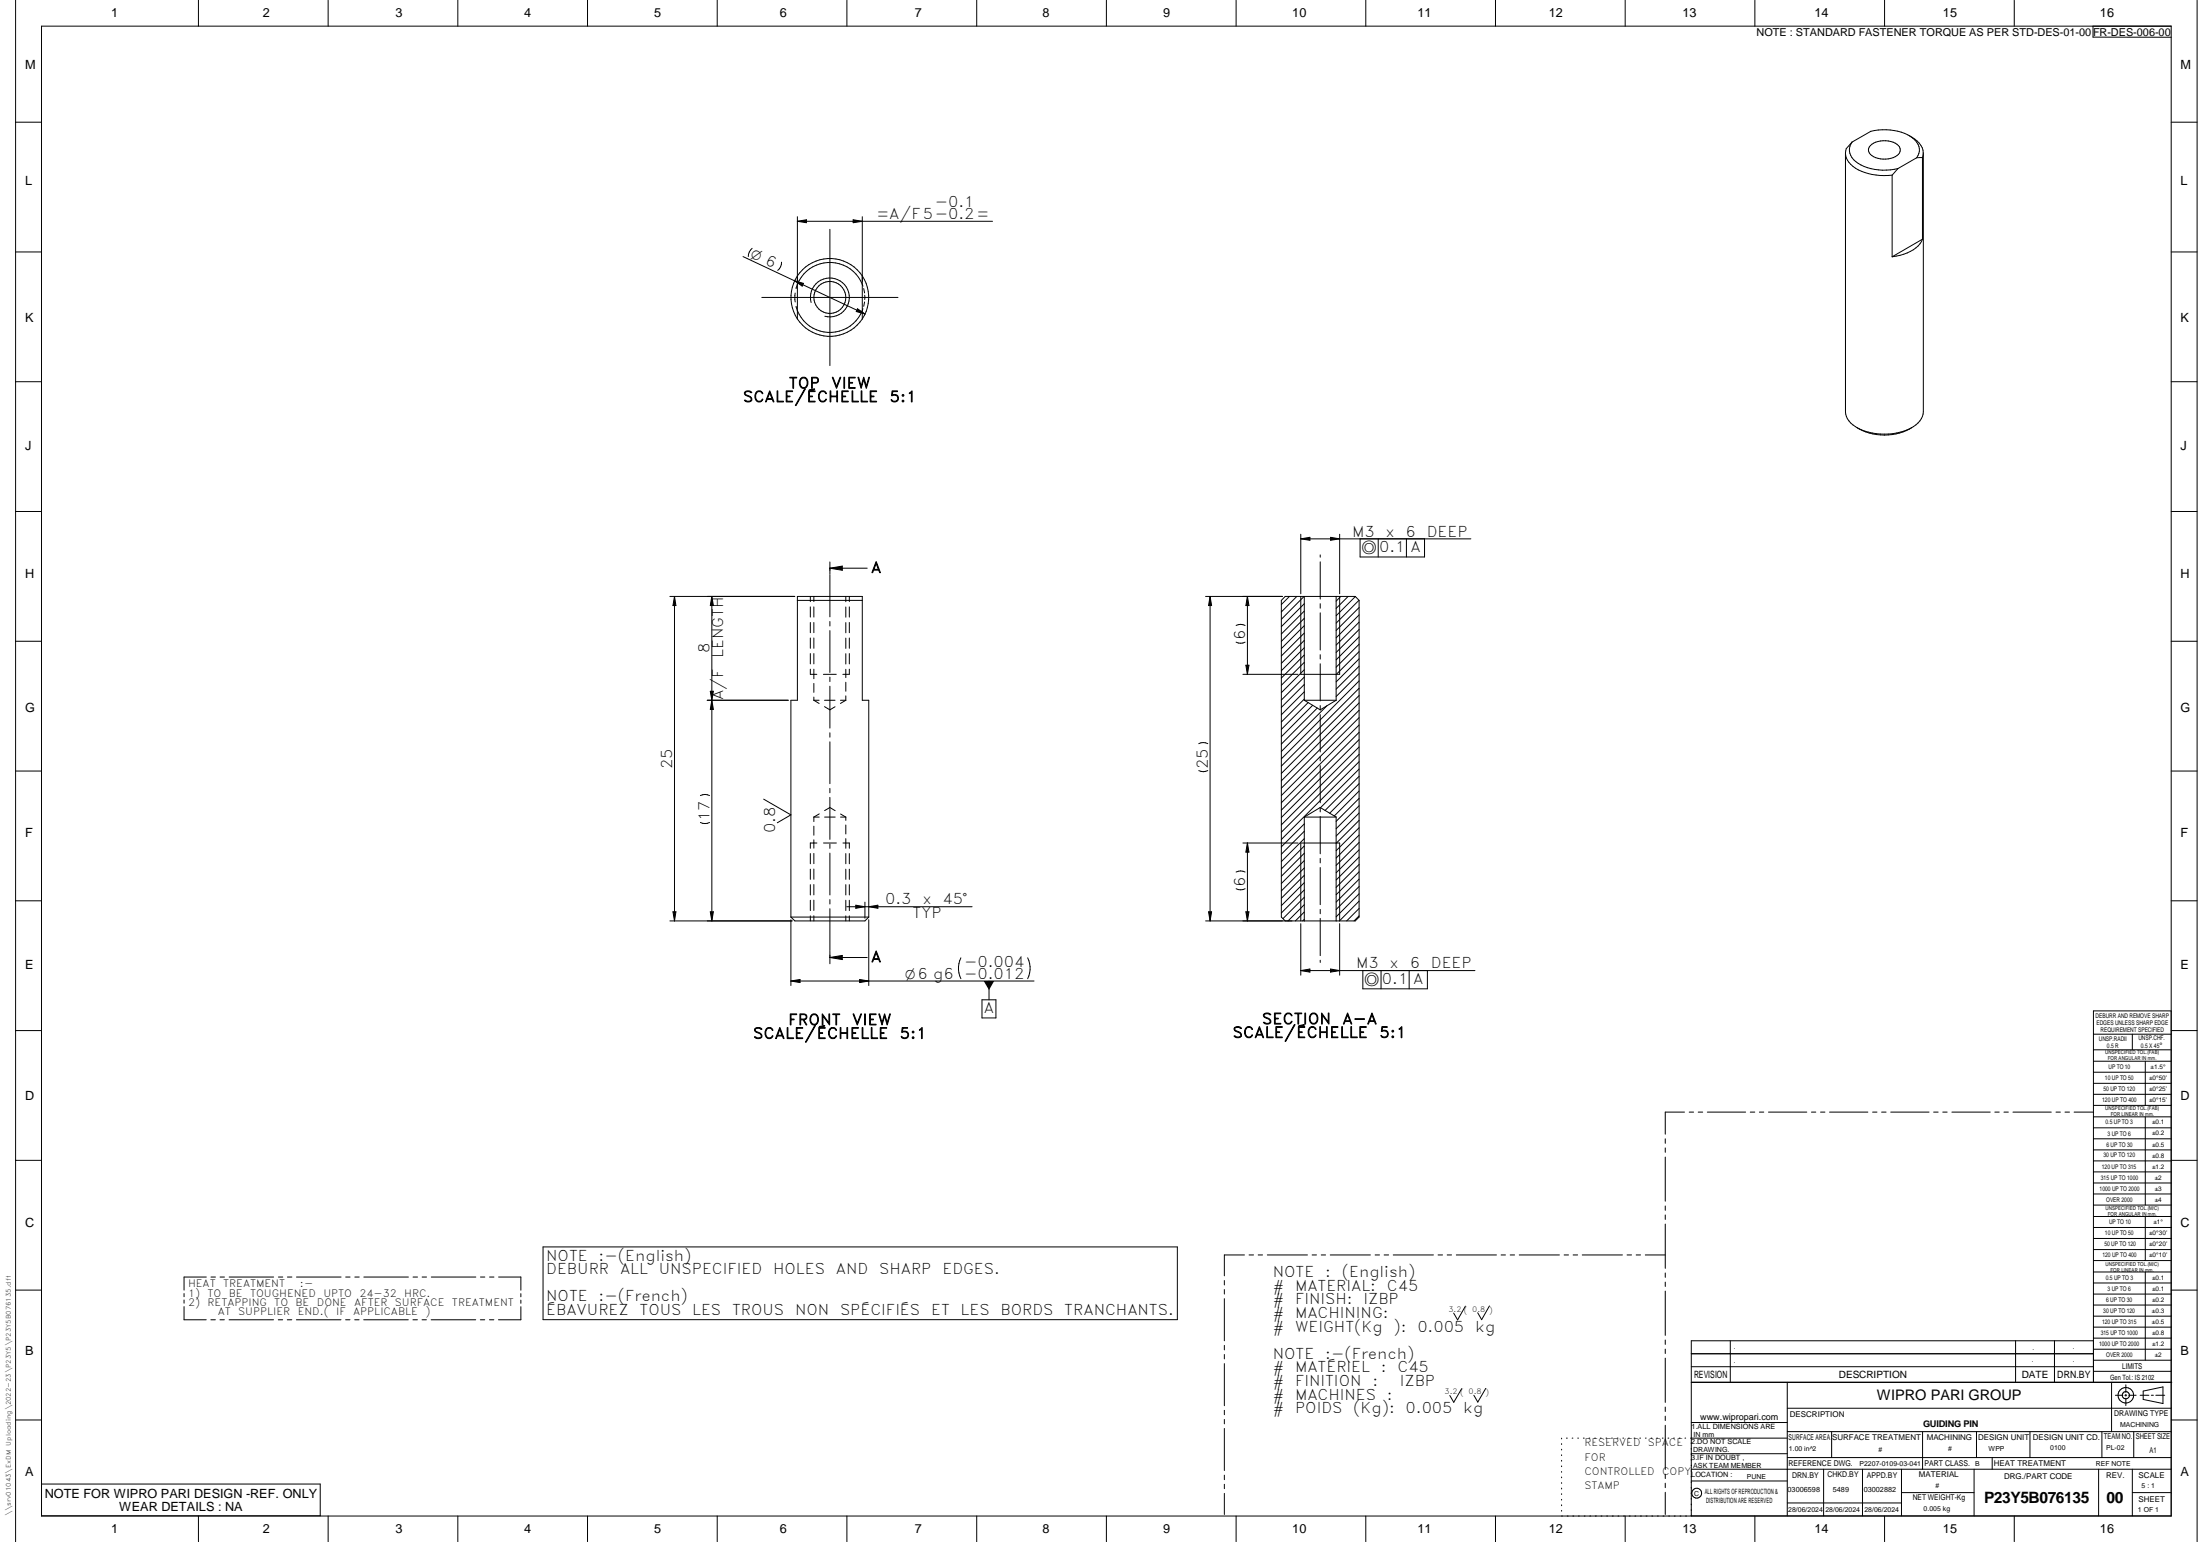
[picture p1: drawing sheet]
<svg xmlns="http://www.w3.org/2000/svg" width="848mm" height="594mm" viewBox="0 0 848 594" stroke-linecap="round" stroke-linejoin="round" font-family="sans-serif">
<g fill="none" stroke="#000" stroke-width=".39">
<path d="M6 .1v593.9M16 10.1h821v574h-821zM76.5 .1v10M126.5 .1v10M176.5 .1v10M226.5 .1v10M276.5 .1v10M326.5 .1v10M376.5 .1v10M426.5 .1v10M476.5 .1v10M526.5 .1v10"/>
<path d="M576.5 .1v10M626.5 .1v10M676.5 .1v10M726.5 .1v10M776.5 .1v10M806.8 10.1v4.2l30.2 .1M847 .1v593.9M6 47.1h10M711.4 59v99.6a7.9 7.9 0 0 0 5 6.5 23 23 0 0 0 22.1-1.4l.9-.8a6.5 6.5 0 0 0 2-4.3v-99.6M714 54.7a5.5 5.5 0 0 0 2.3 8.2 20.5 20.5 0 0 0 15.3 2M714 54.7l7.2-4.1a19.6 19.6 0 0 1 18.7 4.6 5.3 5.3 0 0 1 1.2 5.5M714 54.7l-2.3 2.6a6.4 6.4 0 0 0 3.6 7.5 22.5 22.5 0 0 0 14.1 2.7"/>
<path d="M721 56.1a8.5 8.5 0 0 1 11.2 .5 3 3 0 0 1-2.4 4.1 8.5 8.5 0 0 1-9.2-1.8 2.2 2.2 0 0 1 .4-2.8zM736.5 52.6a5.5 5.5 0 0 1 2.3 8.2M837 47.1h10M729.4 67.5v31.4M731.6 64.9l-2.2 2.6M738.8 60.8l-7.2 4.1M741.1 60.7l-2.3 .1M741.1 60.7v31.5M6 97.1h10M286.4 98.8l47.1 22.2M289.9 95.7a4.1 4.1 0 0 0-1.4 3.1M307.4 83.5v39.4"/>
<path d="M307.4 85.3l3.5-.6v1.1zM307.4 85.3h75.2M319.9 88.3v52.5M328.9 84.7l3.5 .6-3.5 .5zM332.4 83.5v39.4M741.1 92.2a12.5 12.5 0 0 1-10.2 6.5l-1.5 .2M741.1 92.2l-11.7 6.7M837 97.1h10M293.7 114.6h52.5M301.3 101a4 4 0 0 1-1.5 3.2M306.3 108.2l3.5 1-.6 1zM306.5 112.9v3.4"/>
<path d="M306.9 118.1a13.5 13.5 0 0 0 12.6 10 13.5 13.5 0 0 0 13.2-9.2M312.7 116.5a7.5 7.5 0 0 1 6.6-9.4 7.5 7.5 0 0 1 8.1 8.2 7.5 7.5 0 0 1-9.4 6.5M330.5 119l3 2-3.4-1zM332.7 110.3a13.5 13.5 0 0 0-13.3-9.2 13.5 13.5 0 0 0-12.5 10.1M333 111.2l.3 1.7M333.3 116.3l-.3 1.7M333.3 113.7v1.7M307.4 122.9a15 15 0 0 1 12.5-23.3 15 15 0 0 1 12.5 23.3M332.4 122.9a15 15 0 0 1-25 0M6 147.1h10M837 147.1h10M737 164.7a20.7 20.7 0 0 1-21.2 0"/>
<path d="M6 197.1h10M837 197.1h10M319.9 216.5v4.8M319.9 218.9h14.4M319.9 218.9l4.8-.8v1.6zM501.4 205.8v23M501.4 207.6l3.6-.6v1.2zM501.4 207.6h65.6M508.9 213.8v.9M508.9 216.5v14.3M512.9 207l3.5 .6-3.5 .6zM516.4 205.8v23"/>
<path d="M524.3 207.6v7h24.8v-7M531.3 207.6v7M542.2 207.6v7M258.2 229.8h48.2M260 229.8l.6 3.5h-1.2zM260 229.8v125M274.4 229.8l.6 3.5h-1.2zM274.4 229.8v125M307.4 231.3h25M312.4 229.8v2M312.4 233.8v3.9M312.4 239.8v4"/>
<path d="M313.7 229.8v2M313.7 233.8v3.9M313.7 239.8v4M319.9 221.5v16.2M319.9 239.4v1.8M326.1 229.8v2M326.1 233.8v4M326.1 239.9v3.9M327.4 229.8v2M327.4 233.8v3.9M327.4 239.8v4M464.7 229.8h29.7"/>
<path d="M466.5 229.8l.6 3.5h-1.2zM466.5 229.8v125M480.9 229.8v30M480.9 229.8l.6 3.5h-1.2zM497.1 229.8l-3.2 3.1M499.9 229.8l-6 6M501.4 229.8v30h15v-30M502.7 229.8l-8.8 8.8M502.8 229.8v40M502.8 232.6l-8.9 8.8M502.8 235.4l-8.9 8.9M502.8 238.2l-8.9 8.9"/>
<path d="M508.9 232.6v1.7M508.9 236.1v14.3M515.1 229.8v40M516.8 229.8l-1.7 1.8M519.7 229.8l-4.6 4.6M522.5 229.8l-7.4 7.4M523.9 231.3l-8.8 8.8M523.9 231.3v122l-1.5 1.5h-57.7M523.9 231.3l-1.5-1.5h-27l-1.5 1.5v122l1.5 1.5M523.9 234.1l-8.8 8.8M523.9 236.9l-8.8 8.8M523.9 239.7l-8.8 8.8"/>
<path d="M6 247.1h10M312.4 245.8v4M312.4 251.8v4M312.4 257.8v2h2.5M313.7 245.8v4M313.7 251.8v4M313.7 257.8v3.7M317.4 259.8h5M319.9 243v16.1M326.1 245.8v4M326.1 251.8v4M326.1 257.9v3.2"/>
<path d="M327.4 245.8v4M327.4 251.8v4M327.4 257.8v2h-2.5M479.1 259.8h21.3M480 241a3.8 3.8 0 0 0-3.5 0M480 247.4a3.8 3.8 0 0 1-3.5 0M480.3 256.3h1.2l-.6 3.5zM502.8 241l-8.9 8.9M502.8 243.9l-8.9 8.8M502.8 246.7l-8.9 8.9M502.8 249.6l-8.9 8.8M502.8 252.3l-8.9 8.9"/>
<path d="M502.8 255.2l-8.9 8.8M502.8 258l-8.9 8.9M508.9 252.2v1.7M508.9 255.7v14.3M523.9 242.5l-8.8 8.9M523.9 245.4l-8.8 8.8M523.9 248.2l-8.8 8.8M523.9 251l-8.8 8.9M523.9 253.8l-8.8 8.9M523.9 256.7l-8.8 8.8M523.9 259.5l-8.8 8.9M837 247.1h10"/>
<path d="M272.6 269.8h31.3M273.8 266.3h1.2l-.6 3.5zM274.4 269.8l.6 3.5h-1.2zM313.7 269.8h2.1M313.7 269.8l2.1 1.2M313.7 263.3v3.4M313.7 268.6v1.2M317.8 269.8h4.1M317.8 272.2l2.1 1.3 2-1.2M319.9 260.9v1.7M319.9 264.4v16.1M324 269.8h2.1"/>
<path d="M326.1 269.8l-2.1 1.2M326.1 262.8v3.5M326.1 268.1v1.7M502.8 269.8h12.3M502.8 269.8l6.1 3.7 6.2-3.7M502.8 260.9l-8.9 8.8M502.8 263.7l-8.9 8.8M502.8 266.5l-8.9 8.9M502.8 269.3l-8.9 8.9M504.3 270.7l-10.4 10.3M506 271.7l-12.1 12.1M507.8 272.8l-13.9 13.9"/>
<path d="M508.9 271.8v1.8M508.9 275.3v14.4M511.5 271.9l-17.6 17.6M523.9 262.3l-30 30.1M523.9 265.2l-30 29.9M523.9 268l-30 30M523.9 270.8l-30 30M523.9 273.6l-30 30.1M523.9 276.5l-30 30M523.9 279.3l-30 30M6 297.1h10M319.9 282.3v1.7"/>
<path d="M319.9 285.8v16.1M465.6 286.5a3.8 3.8 0 0 0-3.5 0M465.6 296.9a3.8 3.8 0 0 1-3.5 0M508.9 291.5v1.7M508.9 295v14.3M523.9 296.3l-14.8 14.8M523.9 282.2l-30 29.9M523.9 284.9l-30 30.1M523.9 287.8l-30 30M523.9 290.6l-30 30M523.9 293.5l-30 29.9M523.9 299.1l-13.1 13.2"/>
<path d="M837 297.1h10M273.5 306.5a3.9 3.9 0 0 0-3.5 0M273.5 316.9a3.9 3.9 0 0 1-3.5 0M294.4 307.9l10.5 6-5.3 3.1M313.7 314.8v1.7M313.7 318.3v3.5M313.7 314.8h2.1M315.8 313.6l-2.1 1.2M317.9 312.3l2-1.2 2 1.2M317.9 314.8h4M319.9 303.7v1.7M319.9 307.2v16.2"/>
<path d="M324 314.8h2.1M324 313.6l2.1 1.2M326.1 314.8v1.3M326.1 317.8v3.5M502.8 314.8h12.3M502.8 314.8v40M502.8 317.4l-8.9 8.9M508.9 311.1l-6.1 3.7M508.9 311.1v1.7M508.9 314.6v14.3M508.9 311.1l6.2 3.7M515.1 314.8v40"/>
<path d="M523.9 304.8l-9.5 9.6M523.9 307.6l-8.8 8.8M523.9 310.4l-8.8 8.9M523.9 313.2l-8.8 8.9M523.9 316.1l-8.8 8.8M523.9 318.9l-8.8 8.8M523.9 301.9l-11.3 11.4M312.4 328.8v4M312.4 334.9v3.9M313.7 323.6v3.2M313.7 328.8v3.9M313.7 334.8v4"/>
<path d="M314.9 324.8h-2.5v2M317.5 324.8h4.9M319.9 325.2v1.7M319.9 328.7v16.1M325 324.8h2.4v2M326.1 323.1v3.7M326.1 328.8v4M326.1 334.9v3.9M327.4 328.8v4M327.4 334.9v3.9M479.1 324.8h21.3M480 336a3.8 3.8 0 0 0-3.5 0"/>
<path d="M480.9 324.8v30M480.9 324.8l.6 3.5h-1.2zM502.8 320.3l-8.9 8.8M502.8 323.1l-8.9 8.8M502.8 325.9l-8.9 8.9M502.8 328.7l-8.9 8.9M502.8 331.6l-8.9 8.8M502.8 334.4l-8.9 8.8M502.8 337.2l-8.9 8.9M508.9 330.7v1.7M508.9 334.2v14.3M523.9 321.7l-8.8 8.9"/>
<path d="M523.9 324.6l-8.8 8.8M523.9 327.4l-8.8 8.9M523.9 330.2l-8.8 8.8M523.9 333l-8.8 8.9M523.9 335.9l-8.8 8.8M523.9 338.7l-8.8 8.9M6 347h10M258.2 354.8h47.2M259.4 351.3h1.2l-.6 3.5zM273.8 351.3h1.2l-.6 3.5zM304.9 353.3l1.5 1.5h27l1.5-1.5M304.9 353.3v-83.5h2.5v-40h25v40h2.5v83.5"/>
<path d="M304.9 354.3v25.4M304.9 353.3h30M312.4 340.8v4M312.4 346.8v4M312.4 352.8v2M313.7 340.8v4M313.7 346.8v4M313.7 352.8v2M319.9 346.6v1.7M319.9 350.1v16.1M326.1 340.8v4M326.1 346.8v4"/>
<path d="M326.1 352.8v2M326.4 349.3h48.3M327.4 340.8v4M327.4 346.8v4M327.4 352.8v2M329.9 348.7l3.5 .6-3.5 .6zM333.4 347.6v6.1M334.9 354.3v25.4M334.9 349.3l3.5-.6v1.2zM465.9 351.3h1.2l-.6 3.5zM480 342.4a3.8 3.8 0 0 1-3.5 0M480.3 351.3h1.2l-.6 3.5z"/>
<path d="M501.4 354.8v-30h15v30M501.4 355.9v19.8M502.8 348.5l-6.3 6.3M502.8 340.1l-8.9 8.8M502.8 342.9l-8.9 8.8M502.8 354.2l-.6 .6M502.8 345.7l-8.2 8.2M502.8 351.4l-3.4 3.4M508.9 350.4v1.6M508.9 353.8v14.4M516.4 355.9v19.8M523.9 352.8l-1.9 2"/>
<path d="M523.9 347.2l-7.6 7.6M523.9 341.5l-8.8 8.9M523.9 344.3l-8.8 8.9M523.9 350l-4.8 4.8M837 347h10M304.9 378h93.7M304.9 378l3.5-.6v1.1zM319.9 368.9l4.8-.8v1.6zM319.9 366.5v4.8M319.9 368.9h14.4M331.4 377.4l3.5 .6-3.5 .5zM370.4 369a9 9 0 0 0 0 8.1"/>
<path d="M381.3 378v7.2M396.2 369a9 9 0 0 1 0 8.1M501.4 373.9l3.6-.6v1.2zM501.4 373.9h67.2M508.9 370v.8M512.9 373.3l3.5 .6-3.5 .6zM532.4 373.9v7.1M543.2 373.9v7.1M550.2 373.9v7.1h-24.8v-7.1M6 397h10M378.5 385.2h5.4v7h-5.4zM807 398.4h30"/>
<path d="M822 398.4v6.1M837 397h10M837 389.5h-30v143.1M807 404.5h30M807 408.9h30M807 413.1h30M807 417.4h30M827 408.9v17M641.9 438.7v1.8M649.4 428.5h-7.5v8.5M651.2 428.5h1.7M654.6 428.5h1.8"/>
<path d="M658.2 428.5h14.7M674.7 428.5h1.7M678.2 428.5h1.7M681.7 428.5h14.8M698.3 428.5h1.7M701.8 428.5h1.7M705.3 428.5h14.7M721.9 428.5h1.7M725.3 428.5h1.8M728.9 428.5h14.7M745.4 428.5h1.7M748.9 428.5h1.7"/>
<path d="M752.4 428.5h14.8M769 428.5h1.7M772.5 428.5h1.7M776 428.5h14.7M792.6 428.5h1.7M796 428.5h1.8M799.5 428.5h7.4M807 421.6h30M807 425.9h30M807 430.3h30M807 434.5h30M807 438.7h30"/>
<path d="M827 430.3v34M6 447h10M641.9 442.3v1.6M641.9 445.8v17M807 443h30M807 447.3h30M807 451.5h30M807 455.8h30M807 460h30M837 447h10M641.9 464.6v1.7M641.9 468.1v1.7"/>
<path d="M641.9 471.6v17.1M807 464.3h30M807 468.7h30M807 472.9h30M807 477.1h30M827 468.7v16.9M6 497h10M71 498.3v1.3M79.5 492h-8.5v5M81.3 492h1.8M84.8 492h1.7M88.3 492h17.2"/>
<path d="M107.3 492h1.7M110.8 492h1.7M114.3 492h17.2M133.3 492h1.7M136.8 492h1.7M140.3 492h17.1M159.2 492h1.8M162.7 492h1.7M166.2 492h17.2M185.2 492h1.7M188.7 492h1.7M192.2 492h8.6v5.1"/>
<path d="M200.8 498.4v1.2M209.3 480.4h244.6v28h-244.6zM472 493.4v1.6M472 496.8v1.8M479.7 483.5h-7.7v8M481.5 483.5h1.7M485 483.5h1.7M488.5 483.5h15.5M505.8 483.5h1.7M509.3 483.5h1.7M512.8 483.5h15.5M530.1 483.5h1.7"/>
<path d="M533.6 483.5h1.7M537.1 483.5h15.5M554.4 483.5h1.7M557.9 483.5h1.7M561.4 483.5h15.5M578.7 483.5h1.6M582.2 483.5h1.7M585.6 483.5h15.5M603 483.5h1.6M606.4 483.5h1.8M609.9 483.5h15.5M627.2 483.5h1.7"/>
<path d="M630.7 483.5h1.7M634.2 483.5h7.7M641.9 490.4v1.7M641.9 493.9v1.7M641.9 497.4v17.1M807 481.4h30M807 485.6h30M807 490.1h30M807 494.3h30M807 498.6h30M827 490.1v33.9M837 497h10"/>
<path d="M71 503.4v5.1h8.5M71 500.8v1.3M81.3 508.5h1.7M84.8 508.5h1.7M88.3 508.5h17.2M107.3 508.5h1.7M110.7 508.5h1.8M114.3 508.5h17.1M133.2 508.5h1.7M136.7 508.5h1.7M140.2 508.5h17.2M159.2 508.5h1.7"/>
<path d="M162.7 508.5h1.7M166.2 508.5h17.2M185.2 508.5h1.7M188.7 508.5h1.7M200.8 503.4v5.1h-8.6M200.8 500.9v1.2M472 500.3v16.3M472 518.3v1.8M564.9 503.2l-3 5.3-1.5-2.6M574.2 503.1l-3 5.3-1.6-2.6M641.9 516.3v1.6M641.9 519.8v1.7"/>
<path d="M667 516.6v16M777 516.6v16M792 516.6v16M807 502.8h30M807 507.1h30M807 511.3h30M807 515.5h30M807 519.8h30M807 516.6h-155v67.5M472 521.8v1.7M472 525.4v16.2M563.5 535l-3.1 5.3-1.5-2.7"/>
<path d="M572.7 534.9l-3 5.3-1.5-2.7M641.9 523.2v17.1M652 532.6h185.2M652 521.5h155M652 526.5h155M689 532.6v51.4M807 524h30M807 528.3h30M814 532.6v19M815.5 537.5h2.8M819.1 537.5h.7M819.5 533.5v2.9"/>
<path d="M819.5 537.2v.7M819.5 538.7v2.8M820.6 537.5h2.9M825 537.5h3.4M826.2 535.9l7.6-1.6v6.4l-7.6-1.5zM829.3 537.5h.8M831 537.5h3.5M6 547.1h10M472 543.3v1.7M472 546.9v1.7M472 550.3v16.2M602 554.1v.3"/>
<path d="M602 556.2v.3M602 558.3v.3M603.8 554.1h.4M606 554.1h.3M608.2 554.1h.3M610.4 554.1h.3M612.6 554.1h.3M614.7 554.1h.3M616.9 554.1h.3M619.1 554.1h.3M621.2 554.1h.3M623.4 554.1h.3"/>
<path d="M625.6 554.1h.3M627.8 554.1h.3M629.9 554.1h.4M632.1 554.1h.3M634.3 554.1h.3M636.5 554.1h.3M638.6 554.1h.3M640.8 554.1h.3M641.9 542.1v1.7M641.9 545.6v1.7M641.9 549.1v17M643 554.1h.3"/>
<path d="M645.2 554.1h.3M647.3 554.1h.4M649.5 554.1h.3M652 548h37M689 542.5h148M689 551.6h148M689 554.1h-37.3M706.1 551.6v10M741.1 551.6v14.4M761.9 551.6v10M782.5 551.6v10M810.3 551.6v10"/>
<path d="M822.5 551.6v10M837 547.1h10M16 571.8h107.4v12.2h-107.4M472 568.3v1.8M472 571.8v1.7M472 575.4v8.1M602 560.5v.3M602 562.6v.3M602 564.8v.3M602 566.9v.3M602 569v.3M602 571.2v.3"/>
<path d="M602 573.3v.4M602 575.5v.3M602 577.6v.3M602 579.8v.3M641.9 567.9v1.7M641.9 571.4v1.8M641.9 574.9v8.6M652 570.6h37M652 560.1h37M689 561.6h148M689 579h44M703 566v18"/>
<path d="M718 566v18M733 575.1h28M733 566v18M761 566v18M768 561.6v4.4M809 566v18M822 566v18M822 575.1h15M837 566h-185M76.5 584.1v9.9M126.5 584.1v9.9M176.5 584.1v9.9"/>
<path d="M226.5 584.1v9.9M276.5 584.1v9.9M326.5 584.1v9.9M376.5 584.1v9.9M426.5 584.1v9.9M476.5 584.1v9.9M526.5 584.1v9.9M576.5 584.1v9.9M602 581.9v.3M626.5 584.1v9.9M652 584h185M676.5 584.1v9.9"/>
<path d="M726.5 584.1v9.9M776.5 584.1v9.9"/>
<circle cx="319.9" cy="114.6" r="6.2"/>
<circle cx="819.5" cy="537.5" r="2.99"/>
<circle cx="819.5" cy="537.5" r="1.39"/>
<circle cx="654.1" cy="575.3" r="1.9"/>
</g>
<g fill="#000">
<path d="M307.4 85.3l3.5-.6v1.1zM328.9 84.7l3.5 .6-3.5 .5zM306.3 108.2l3.5 1-.6 1zM330.5 119l3 2-3.4-1zM319.9 218.9l4.8-.8v1.6zM501.4 207.6l3.6-.6v1.2zM512.9 207l3.5 .6-3.5 .6zM260 229.8l.6 3.5h-1.2zM274.4 229.8l.6 3.5h-1.2zM466.5 229.8l.6 3.5h-1.2zM480.9 229.8l.6 3.5h-1.2zM480.3 256.3h1.2l-.6 3.5z"/>
<path d="M274.4 269.8l.6 3.5h-1.2zM273.8 266.3h1.2l-.6 3.5zM480.9 324.8l.6 3.5h-1.2zM259.4 351.3h1.2l-.6 3.5zM273.8 351.3h1.2l-.6 3.5zM329.9 348.7l3.5 .6-3.5 .6zM334.9 349.3l3.5-.6v1.2zM465.9 351.3h1.2l-.6 3.5zM480.3 351.3h1.2l-.6 3.5zM304.9 378l3.5-.6v1.1zM319.9 368.9l4.8-.8v1.6zM331.4 377.4l3.5 .6-3.5 .5z"/>
<path d="M379.2 378h4l-1.9 3.4zM501.4 373.9l3.6-.6v1.2zM512.9 373.3l3.5 .6-3.5 .6z"/>
</g>
<g font-size="6">
<text x="764.8" y="578.9">P23Y5B076135</text>
<text x="812.1" y="578.9">00</text>
</g>
<g font-size="5.7">
<text x="360.3" y="79.8">-0.1</text>
<text x="337.9" y="84.4">=A/F5-0.2=</text>
<text x="304.1" y="149.6">TOP</text>
<text x="320.5" y="149.6">VIEW</text>
<text x="286.4" y="154.9">SCALE/ÉCHELLE</text>
<text x="342.9" y="154.9">5:1</text>
<text x="521.2" y="206.7">M3</text>
<text x="534.1" y="206.7">x</text>
<text x="541.9" y="206.7">6</text>
<text x="550" y="206.7">DEEP</text>
<text x="531.7" y="212.9">0.1 A</text>
<text x="335.7" y="220.6">A</text>
<text x="273.5" y="251.8" transform="rotate(-90 273.5 251.8)">8</text>
<text x="480" y="246.8" transform="rotate(-90 480 246.8)">6</text>
<text x="278.8" y="253.4" transform="rotate(-90 278.8 253.4)">LENGTH</text>
<text x="278.8" y="269.8" transform="rotate(-90 278.8 269.8)">A/F</text>
<text x="259.1" y="296.2" transform="rotate(-90 259.1 296.2)">25</text>
<text x="465.6" y="296.2" transform="rotate(-90 465.6 296.2)">25</text>
<text x="273.5" y="316.2" transform="rotate(-90 273.5 316.2)">17</text>
<text x="298.8" y="321.1" transform="rotate(-90 298.8 321.1)">0.8</text>
<text x="480" y="341.8" transform="rotate(-90 480 341.8)">6</text>
<text x="341.2" y="348.4">0.3</text>
<text x="351.8" y="353.7">TYP</text>
<text x="355.6" y="348.4">x</text>
<text x="363.3" y="348.4">45°</text>
<text x="335.7" y="370.6">A</text>
<text x="371.6" y="372.5">-0.004</text>
<text x="522.8" y="373.1">M3</text>
<text x="535.6" y="373.1">x</text>
<text x="543.4" y="373.1">6</text>
<text x="551.6" y="373.1">DEEP</text>
<text x="532.7" y="379.2">0.1 A</text>
<text x="303.9" y="394.9">FRONT</text>
<text x="328.5" y="394.9">VIEW</text>
<text x="379.3" y="390.4">A</text>
<text x="486.5" y="394.5">SECTION</text>
<text x="517.5" y="394.5">A-A</text>
<text x="290.3" y="400.1">SCALE/ÉCHELLE</text>
<text x="346.8" y="400.1">5:1</text>
<text x="475.1" y="399.8">SCALE/ÉCHELLE</text>
<text x="531.7" y="399.8">5:1</text>
<text x="210.6" y="485.6">NOTE</text>
<text x="230.8" y="485.6">:-(English)</text>
<text x="210.6" y="490.9">DEBURR</text>
<text x="239" y="490.9">ALL</text>
<text x="253.9" y="490.9">UNSPECIFIED</text>
<text x="298" y="490.9">HOLES</text>
<text x="322.2" y="490.9">AND</text>
<text x="338.9" y="490.9">SHARP</text>
<text x="363.3" y="490.9">EDGES.</text>
<text x="490.6" y="492">NOTE</text>
<text x="510.8" y="492">:</text>
<text x="517.3" y="492">(English)</text>
<text x="490.6" y="497.2">#</text>
<text x="499.2" y="497.2">MATERIAL:</text>
<text x="534.7" y="497.2">C45</text>
<text x="210.6" y="501.4">NOTE</text>
<text x="230.8" y="501.4">:-(French)</text>
<text x="490.6" y="502.5">#</text>
<text x="499.2" y="502.5">FINISH:</text>
<text x="525.6" y="502.5">IZBP</text>
<text x="210.6" y="506.6">ÉBAVUREZ</text>
<text x="246.6" y="506.6">TOUS</text>
<text x="266.9" y="506.6">LES</text>
<text x="282.2" y="506.6">TROUS</text>
<text x="306.5" y="506.6">NON</text>
<text x="323.8" y="506.6">SPÉCIFIÉS</text>
<text x="358.9" y="506.6">ET</text>
<text x="370.3" y="506.6">LES</text>
<text x="385.7" y="506.6">BORDS</text>
<text x="410.3" y="506.6">TRANCHANTS.</text>
<text x="490.6" y="507.7">#</text>
<text x="499.2" y="507.7">MACHINING:</text>
<text x="490.6" y="513">#</text>
<text x="499.2" y="513">WEIGHT(Kg</text>
<text x="537.2" y="513">):</text>
<text x="546.4" y="513">0.005</text>
<text x="568.6" y="513">kg</text>
<text x="490.6" y="523.5">NOTE</text>
<text x="510.8" y="523.5">:-(French)</text>
<text x="490.6" y="528.7">#</text>
<text x="490.6" y="534">#</text>
<text x="499.2" y="528.7">MATÉRIEL</text>
<text x="499.2" y="534">FINITION</text>
<text x="529" y="534">:</text>
<text x="532.3" y="528.7">:</text>
<text x="538.7" y="528.7">C45</text>
<text x="539.6" y="534">IZBP</text>
<text x="490.6" y="539.2">#</text>
<text x="499.2" y="539.2">MACHINES</text>
<text x="534.7" y="539.2">:</text>
<text x="490.6" y="544.5">#</text>
<text x="499.2" y="544.5">POIDS</text>
<text x="521.7" y="544.5">(Kg):</text>
<text x="541.9" y="544.5">0.005</text>
<text x="564.1" y="544.5">kg</text>
</g>
<text font-size="5.6" x="723.5" y="539.3">WIPRO PARI GROUP</text>
<g font-size="5.4">
<text x="289.1" y="99.1" transform="rotate(25 289.1 99.1)">O 6</text>
<text x="525" y="212.9">a</text>
<text x="349" y="377.1">O6 g6 -0.012</text>
<text x="526" y="379.2">a</text>
</g>
<g font-size="4.9">
<text x="42.9" y="6.6">1</text>
<text x="101.3" y="6.7">2</text>
<text x="152.5" y="6.7">3</text>
<text x="202.1" y="6.7">4</text>
<text x="252.1" y="6.7">5</text>
<text x="300.6" y="6.7">6</text>
<text x="352.6" y="6.7">7</text>
<text x="401.9" y="6.7">8</text>
<text x="448.4" y="6.7">9</text>
<text x="498.1" y="6.7">10</text>
<text x="546.4" y="6.7">11</text>
<text x="597" y="6.7">12</text>
<text x="648.5" y="6.6">13</text>
<text x="699.4" y="6.6">14</text>
<text x="749" y="6.7">15</text>
<text x="809.5" y="6.6">16</text>
<text x="9.7" y="26.7">M</text>
<text x="840.6" y="26.7">M</text>
<text x="9.7" y="71.4">L</text>
<text x="840.6" y="71.4">L</text>
<text x="9.7" y="124.2">K</text>
<text x="840.6" y="124.2">K</text>
<text x="9.7" y="173.4">J</text>
<text x="840.6" y="173.4">J</text>
<text x="9.7" y="222.7">H</text>
<text x="840.6" y="222.7">H</text>
<text x="9.7" y="274.3">G</text>
<text x="840.6" y="274.3">G</text>
<text x="9.7" y="322.6">F</text>
<text x="840.6" y="322.6">F</text>
<text x="9.7" y="373.3">E</text>
<text x="840.6" y="373.3">E</text>
<text x="9.7" y="423.8">D</text>
<text x="840.6" y="423.8">D</text>
<text x="9.7" y="472.8">C</text>
<text x="840.6" y="472.8">C</text>
<text x="9.7" y="522.1">B</text>
<text x="840.6" y="522.1">B</text>
<text x="9.7" y="568.7">A</text>
<text x="840.6" y="568.7">A</text>
<text x="17.2" y="577">NOTE FOR WIPRO PARI DESIGN -REF. ONLY</text>
<text x="45.9" y="582.3">WEAR DETAILS : NA</text>
<text x="42.9" y="590.6">1</text>
<text x="101.3" y="590.7">2</text>
<text x="152.5" y="590.7">3</text>
<text x="202.1" y="590.7">4</text>
<text x="252.1" y="590.7">5</text>
<text x="300.6" y="590.7">6</text>
<text x="352.6" y="590.7">7</text>
<text x="401.9" y="590.7">8</text>
<text x="448.4" y="590.7">9</text>
<text x="498.1" y="590.7">10</text>
<text x="546.4" y="590.7">11</text>
<text x="597" y="590.7">12</text>
<text x="648.5" y="590.6">13</text>
<text x="699.4" y="590.5">14</text>
<text x="749" y="590.7">15</text>
<text x="809.5" y="590.5">16</text>
</g>
<text font-size="4.2" x="677.1" y="13.9">NOTE : STANDARD FASTENER TORQUE AS PER STD-DES-01-00FR-DES-006-00</text>
<g font-size="3.9">
<text x="72.5" y="495.9">HEAT</text>
<text x="86" y="495.9">TREATMENT</text>
<text x="115.6" y="495.9">:-</text>
<text x="72.5" y="499.5">1)</text>
<text x="72.5" y="503.1">2)</text>
<text x="80" y="499.5">TO</text>
<text x="80" y="503.1">RETAPPING</text>
<text x="88.2" y="499.5">BE</text>
<text x="96.4" y="499.5">TOUGHENED</text>
<text x="105.7" y="503.1">TO</text>
<text x="114" y="503.1">BE</text>
<text x="122.2" y="503.1">DONE</text>
<text x="124.7" y="499.5">UPTO</text>
<text x="136.6" y="503.1">AFTER</text>
<text x="138.6" y="499.5">24-32</text>
<text x="152.2" y="503.1">SURFACE</text>
<text x="155.8" y="499.5">HRC.</text>
<text x="174.2" y="503.1">TREATMENT</text>
<text x="83.9" y="506.7">AT</text>
<text x="91.8" y="506.7">SUPPLIER</text>
<text x="114.8" y="506.7">END.(</text>
<text x="129.6" y="506.7">IF</text>
<text x="136.2" y="506.7">APPLICABLE</text>
<text x="164" y="506.7">)</text>
<text x="653" y="530.9">REVISION</text>
<text x="708.9" y="530.9">DESCRIPTION</text>
<text x="779.4" y="530.9">DATE</text>
<text x="793.1" y="530.9">DRN.BY</text>
<text x="610.8" y="557.1">RESERVED</text>
<text x="635.2" y="557.1">SPACE</text>
<text x="610.8" y="562.7">FOR</text>
<text x="610.8" y="568.3">CONTROLLED</text>
<text x="640.7" y="568.3">COPY</text>
<text x="610.8" y="573.8">STAMP</text>
</g>
<text font-size="3.6" x="741.3" y="549.8">GUIDING PIN</text>
<text font-size="3.5" x="655.4" y="547.1">www.wipropari.com</text>
<g font-size="3.1">
<text x="818.1" y="527.3">LIMITS</text>
<text x="815" y="545.5">DRAWING TYPE</text>
<text x="690" y="546.1">DESCRIPTION</text>
<text x="689.5" y="554.6">SURFACE AREA</text>
<text x="706.2" y="554.6">SURFACE TREATMENT</text>
<text x="742.7" y="554.6">MACHINING</text>
<text x="762.5" y="554.6">DESIGN UNIT</text>
<text x="783.6" y="554.6">DESIGN UNIT CD.</text>
<text x="811" y="554.4">TEAM NO.</text>
<text x="823.3" y="554.5">SHEET SIZE</text>
<text x="828.6" y="559.9">A1</text>
<text x="689.4" y="564.9">REFERENCE DWG.</text>
<text x="690.8" y="569.3">DRN.BY</text>
<text x="704.4" y="569.2">CHKD.BY</text>
<text x="719.6" y="569.3">APPD.BY</text>
<text x="739.7" y="569.1">MATERIAL</text>
<text x="741.8" y="564.7">PART CLASS.</text>
<text x="768.6" y="564.7">HEAT TREATMENT</text>
<text x="772.5" y="569.7">DRG./PART CODE</text>
<text x="811.9" y="569.3">REV.</text>
<text x="824.4" y="569.4">SCALE</text>
<text x="737.3" y="578">NET WEIGHT-Kg</text>
<text x="824.4" y="578.5">SHEET</text>
</g>
<text font-size="3" x="832.4" y="403.9">°</text>
<g font-size="2.8">
<text x="558.3" y="505.4">3.2 ( 0.8 )</text>
<text x="813.4" y="531.5">Gen Tol.: IS 2102</text>
<text x="556.9" y="537.2">3.2 ( 0.8 )</text>
<text x="652.1" y="550.4">1.ALL DIMENSIONS ARE</text>
<text x="652" y="556.4">2.DO NOT SCALE</text>
<text x="652" y="562.5">3.IF IN DOUBT ,</text>
<text x="652" y="569.2">LOCATION :</text>
<text x="657.2" y="575.8">ALL RIGHTS OF REPRODUCTION &amp;</text>
<text x="689.1" y="575">03006598</text>
<text x="706.5" y="574.9">5489</text>
<text x="718.4" y="575">03002882</text>
<text x="657.7" y="579.2">DISTRIBUTION ARE RESERVED</text>
</g>
<g font-size="2.7">
<text x="817.3" y="549.9">MACHINING</text>
<text x="652.9" y="553.5">IN mm</text>
<text x="652.7" y="559.5">DRAWING.</text>
<text x="689.6" y="559.1">1.00 in^2</text>
<text x="724.1" y="559.2">#</text>
<text x="751" y="559.1">#</text>
<text x="766.6" y="559">WPP</text>
<text x="790.3" y="558.8">0100</text>
<text x="811.9" y="558.8">PL-02</text>
<text x="652.7" y="565.5">ASK TEAM MEMBER</text>
<text x="673.4" y="569.6">PUNE</text>
<text x="716.8" y="564.9">P2207-0109-03-041</text>
<text x="761.4" y="564.9">B</text>
<text x="807.9" y="564.9">REF NOTE</text>
<text x="746.1" y="573.2">#</text>
<text x="825.6" y="573.4">5 : 1</text>
<text x="653.1" y="576.3">C</text>
<text x="689.4" y="582.4">28/06/2024</text>
<text x="703.7" y="582.5">28/06/2024</text>
<text x="718.7" y="582.6">28/06/2024</text>
<text x="741.6" y="582.2">0.005 kg</text>
<text x="824.1" y="582.4">1 OF 1</text>
</g>
<g font-size="2.5">
<text x="807.8" y="392">DEBURR AND REMOVE SHARP</text>
<text x="808.2" y="394.8">EDGES UNLESS SHARP EDGE</text>
<text x="809.1" y="400.9">UNSP.RADII</text>
<text x="809.8" y="397.6">REQUIREMENT SPECIFIED</text>
<text x="824.4" y="400.7">UNSP.CHF.</text>
<text x="812.2" y="403.6">0.5 R</text>
<text x="825.3" y="403.9">0.5 X 45</text>
<text x="812.8" y="411.8">UP TO 10</text>
<text x="829.1" y="411.9">±1.5°</text>
<text x="811.4" y="416.1">10 UP TO 50</text>
<text x="828.5" y="416.1">±0°50'</text>
<text x="810.4" y="424.5">120 UP TO 400</text>
<text x="810.9" y="420.3">50 UP TO 120</text>
<text x="828.5" y="424.5">±0°15'</text>
<text x="828.5" y="420.3">±0°25'</text>
<text x="811.7" y="433.2">0.5 UP TO 3</text>
<text x="812.5" y="437.5">3 UP TO 6</text>
<text x="829.6" y="437.4">±0.2</text>
<text x="829.6" y="433.2">±0.1</text>
<text x="812" y="441.7">6 UP TO 30</text>
<text x="829.6" y="441.7">±0.5</text>
<text x="810.9" y="445.9">30 UP TO 120</text>
<text x="829.6" y="446">±0.8</text>
<text x="809.9" y="454.4">315 UP TO 1000</text>
<text x="810.3" y="450.2">120 UP TO 315</text>
<text x="829.6" y="450.2">±1.2</text>
<text x="830.7" y="454.4">±2</text>
<text x="809.4" y="458.7">1000 UP TO 2000</text>
<text x="830.6" y="458.7">±3</text>
<text x="811.9" y="463">OVER 2000</text>
<text x="830.7" y="463">±4</text>
<text x="813.1" y="471.6">UP TO 10</text>
<text x="830.1" y="471.6">±1°</text>
<text x="811.4" y="475.9">10 UP TO 50</text>
<text x="828.5" y="475.9">±0°30'</text>
<text x="810.4" y="484.4">120 UP TO 400</text>
<text x="811.2" y="480.1">50 UP TO 120</text>
<text x="828.5" y="484.4">±0°10'</text>
<text x="828.5" y="480.1">±0°20'</text>
<text x="811.7" y="493">0.5 UP TO 3</text>
<text x="812.4" y="497.2">3 UP TO 6</text>
<text x="829.6" y="497.3">±0.1</text>
<text x="829.6" y="493">±0.1</text>
<text x="811.9" y="501.5">6 UP TO 30</text>
<text x="829.6" y="501.5">±0.2</text>
<text x="810.8" y="505.8">30 UP TO 120</text>
<text x="829.6" y="505.8">±0.3</text>
<text x="809.8" y="514.3">315 UP TO 1000</text>
<text x="810.3" y="510.1">120 UP TO 315</text>
<text x="829.6" y="510">±0.5</text>
<text x="829.6" y="514.3">±0.8</text>
<text x="668.4" y="519.9">.</text>
<text x="783.5" y="520">.</text>
<text x="799.1" y="519.9">.</text>
<text x="809.2" y="518.5">1000 UP TO 2000</text>
<text x="829.6" y="518.5">±1.2</text>
<text x="668.4" y="524.9">.</text>
<text x="783.3" y="524.8">.</text>
<text x="799.1" y="524.8">.</text>
<text x="811.9" y="522.8">OVER 2000</text>
<text x="830.6" y="522.7">±2</text>
</g>
<g font-size="2.4">
<text x="4.1" y="556.9" transform="rotate(-90 4.1 556.9)">Uploading\2022-23\P23Y5\P23Y5B076135.dft</text>
<text x="4.1" y="584.1" transform="rotate(-90 4.1 584.1)">\\srv01043\ExDM</text>
</g>
<g font-size="2.1">
<text x="811.5" y="406.1">UNSPECIFIED TOL.(FAB)</text>
<text x="812.5" y="408.5">FOR ANGULAR IN mm.</text>
<text x="811.6" y="427.7">UNSPECIFIED TOL.(FAB)</text>
<text x="813.6" y="430.1">FOR LINEAR IN mm.</text>
<text x="811.7" y="466.1">UNSPECIFIED TOL.(M/C)</text>
<text x="812.5" y="468.5">FOR ANGULAR IN mm.</text>
<text x="811.7" y="487.6">UNSPECIFIED TOL.(M/C)</text>
<text x="813.6" y="489.9">FOR LINEAR IN mm.</text>
</g>
</svg>
